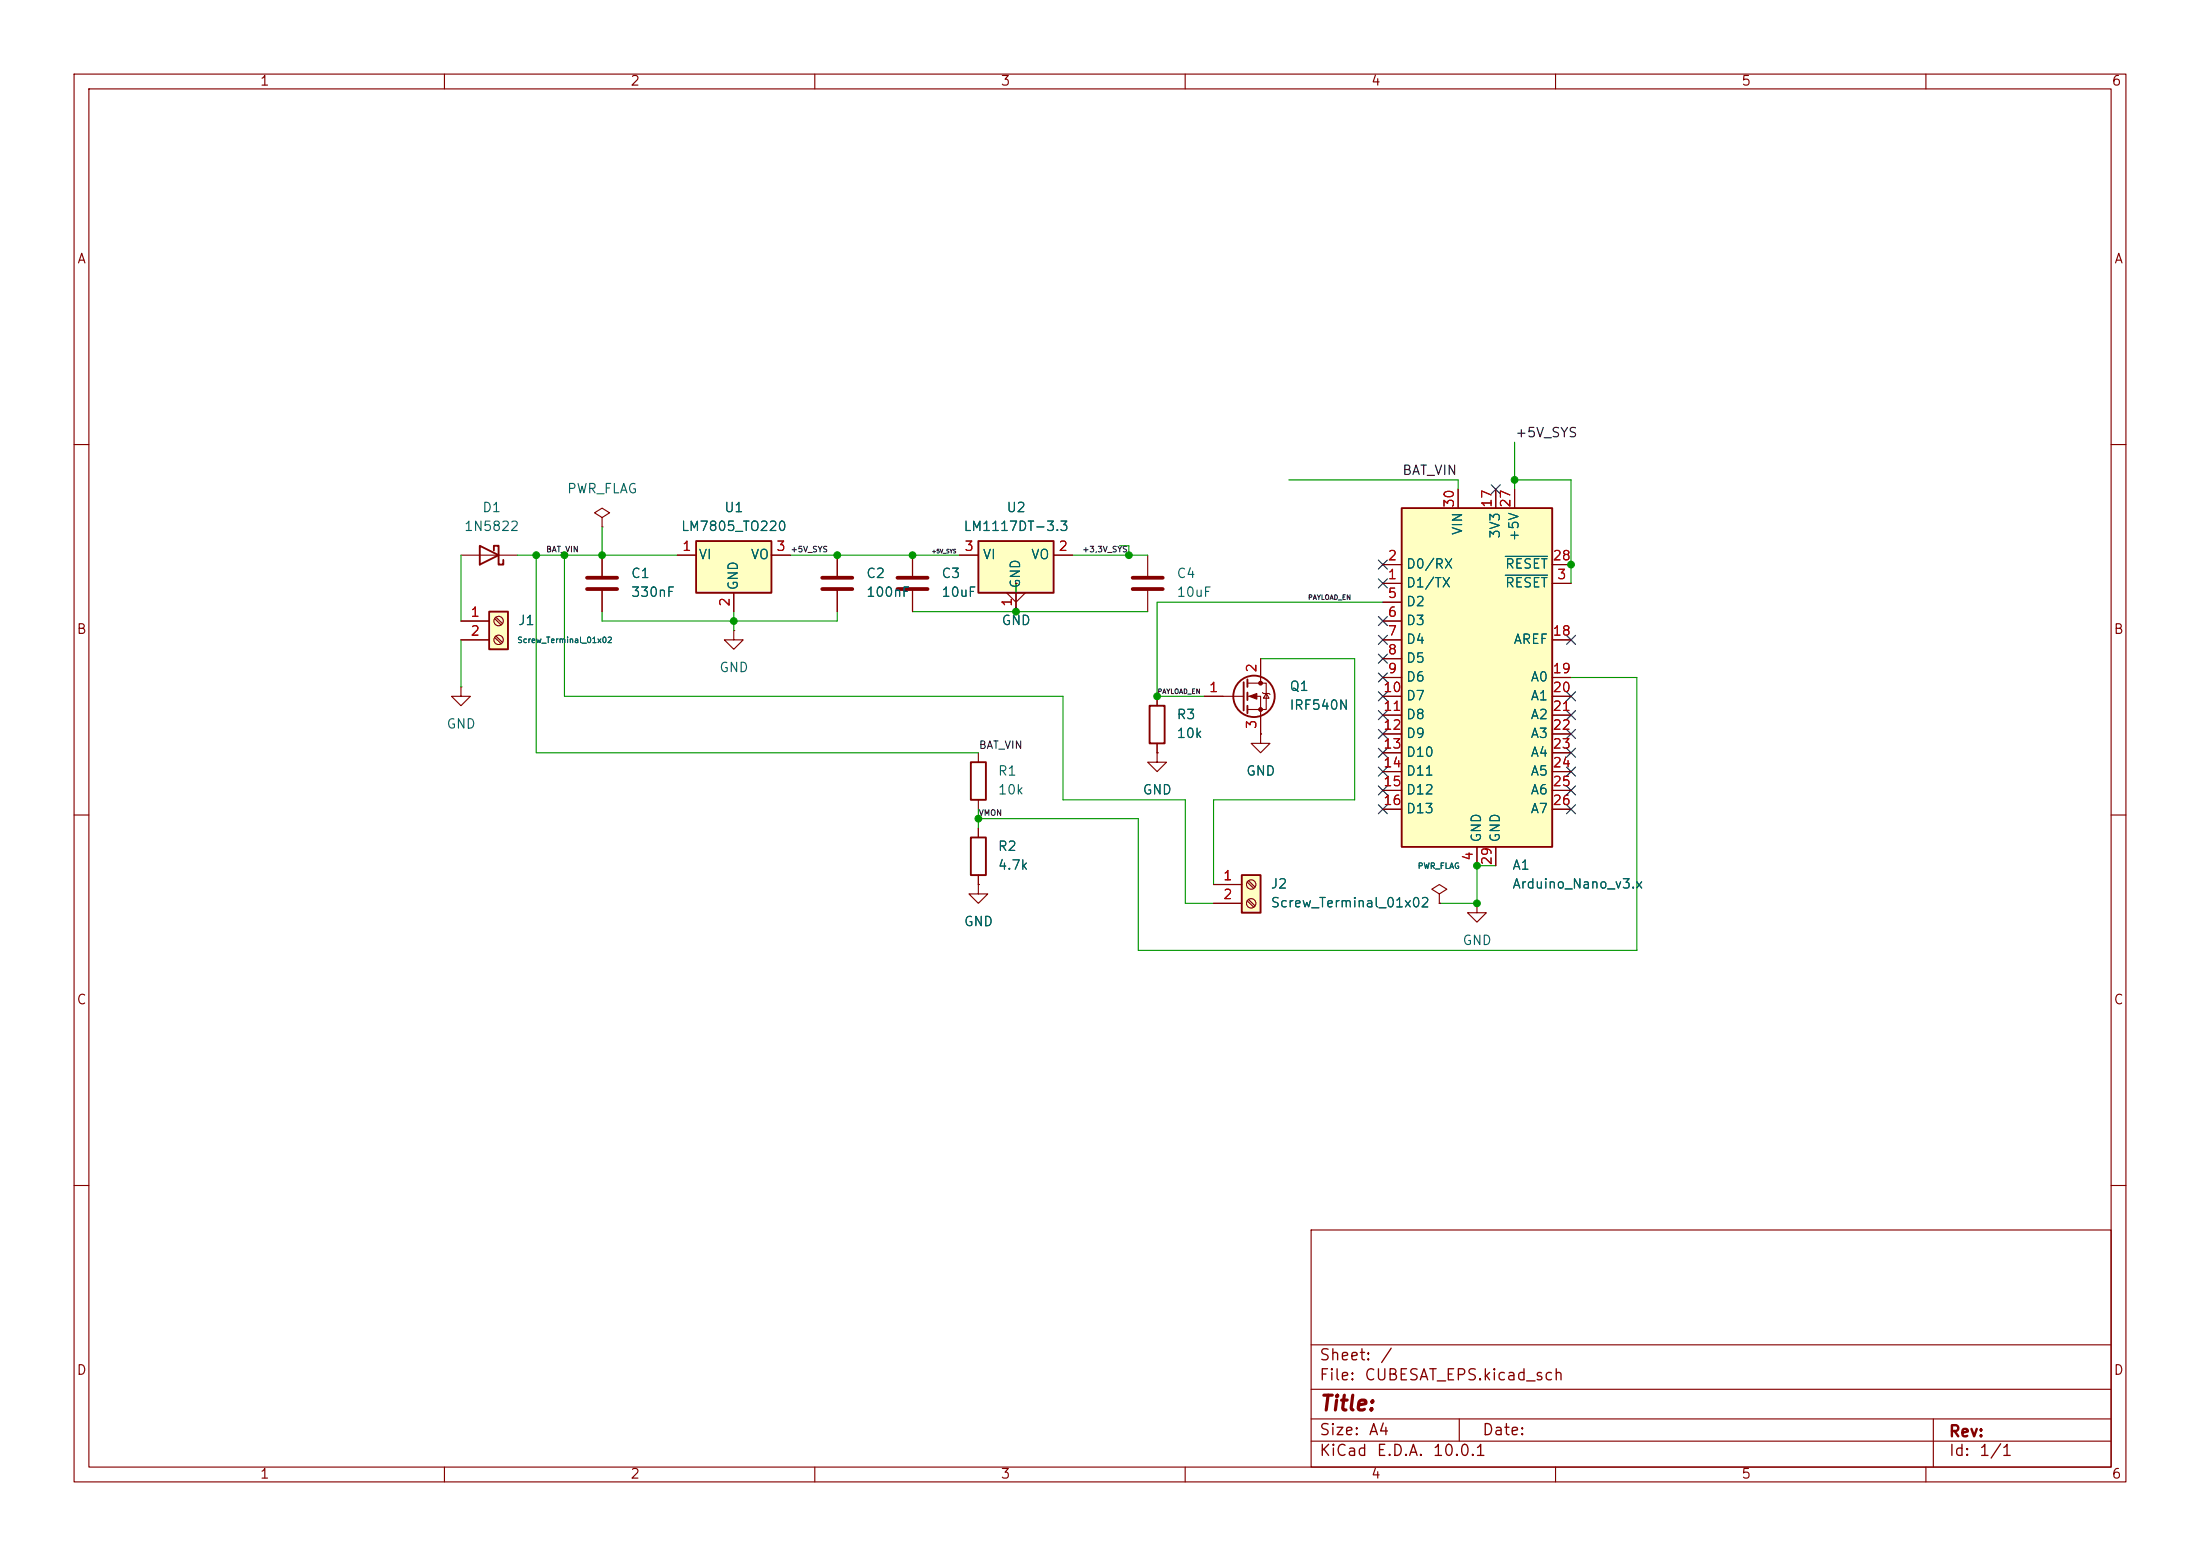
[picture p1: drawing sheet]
<svg xmlns="http://www.w3.org/2000/svg" width="297mm" height="210mm" viewBox="0 0 297 210" stroke-linecap="round" stroke-linejoin="round" font-family="sans-serif">
<g fill="none" stroke="#840000" stroke-width=".15">
<path d="M10 10h277v190h-277zM12 12h273v186h-273zM60 10v2M110 10v2M160 10v2M210 10v2M260 10v2M10 60h2M285 60h2M10 110h2M285 110h2M10 160h2"/>
<path d="M177 166h108v32h-108zM285 160h2M60 198v2M110 198v2M160 198v2M177 194.5h108M177 191.5h108M177 187.5h108M177 181.5h108M197 191.5v3M210 198v2M260 198v2"/>
<path d="M261 191.5v6.5"/>
</g>
<path d="M132.1 73h10.1v7h-10.1z" fill="#ffffc2"/>
<path d="M64.8 73.7l2.5 1.2-2.5 1.3zM66.7 74.3v-.6h.6v2.5h.6v-.6M132.1 73h10.1v7h-10.1z" fill="none" stroke="#840000" stroke-width=".25"/>
<path d="M62.2 74.9h7.6M81.3 69.9l1-.7-1-.6-1 .6 1 .7v1.2M81.3 71.1h.1M129.5 74.9h2.6M142.2 74.9h2.6M137.2 80v2.6" fill="none" stroke="#840000" stroke-width=".15"/>
<path d="M189.2 68.6h20.3v45.7h-20.3z" fill="#ffffc2"/>
<path d="M189.2 68.6h20.3v45.7h-20.3z" fill="none" stroke="#840000" stroke-width=".25"/>
<g fill="none" stroke="#840000" stroke-width=".15">
<path d="M186.7 78.7h2.5M186.7 76.2h2.5M196.8 66v2.6M201.9 66v2.6M204.5 66v2.6M209.5 78.7h2.6M209.5 76.2h2.6M186.7 81.3h2.5M186.7 83.8h2.5M186.7 86.4h2.5M186.7 88.9h2.5M186.7 91.4h2.5"/>
<path d="M186.7 94h2.5M186.7 96.5h2.5M186.7 99.1h2.5M209.5 86.4h2.6M209.5 91.4h2.6M209.5 94h2.6M209.5 96.5h2.6M209.5 99.1h2.6M186.7 101.6h2.5M186.7 104.1h2.5M186.7 106.7h2.5M186.7 109.2h2.5"/>
<path d="M199.4 114.3v2.5M201.9 114.3v2.5M209.5 101.6h2.6M209.5 104.1h2.6M209.5 106.7h2.6M209.5 109.2h2.6"/>
</g>
<path d="M203.2 77.6h5.7M203.2 75.1h5.7" fill="none" stroke="#006464" stroke-width=".15"/>
<path d="M94 73h10.1v7h-10.1z" fill="#ffffc2"/>
<path d="M94 73h10.1v7h-10.1z" fill="none" stroke="#840000" stroke-width=".25"/>
<g fill="none" stroke="#840000" stroke-width=".15">
<path d="M81.3 74.9v2.8M81.3 79.8v2.8M91.4 74.9h2.6M104.1 74.9h2.6M154.9 74.9v2.8M154.9 79.8v2.8M62.2 92.7v1.3h1.3l-1.3 1.3-1.2-1.3h1.2M62.2 92.7h.1M99.1 85.1v1.3h1.2l-1.2 1.2-1.3-1.2h1.3M99.1 85.1h.1M99.1 80v2.6M194.3 120.7l1-.7-1-.6-1 .6 1 .7v1.2"/>
<path d="M194.3 121.9h.1M199.4 121.9v1.3h1.3l-1.3 1.3-1.3-1.3h1.3M199.4 121.9h.1"/>
</g>
<path d="M79.2 78h4.1M79.2 79.5h4.1M152.9 78h4.1M152.9 79.5h4.1" fill="none" stroke="#840000" stroke-width=".51"/>
<path d="M167.6 118.1h2.6v5.1h-2.6z" fill="#ffffc2"/>
<path d="M167.6 118.1h2.6v5.1h-2.6z" fill="none" stroke="#840000" stroke-width=".25"/>
<g fill="none" stroke="#840000" stroke-width=".15">
<path d="M163.8 119.4h3.8M168.4 119l.8 .9M168.6 118.9l.8 .8M163.8 121.9h3.8M168.4 121.6l.8 .8M168.6 121.4l.8 .9"/>
<circle cx="168.9" cy="119.4" r=".63"/>
<circle cx="168.9" cy="121.9" r=".63"/>
</g>
<path d="M66 82.6h2.6v5h-2.6z" fill="#ffffc2"/>
<g fill="none" stroke="#840000" stroke-width=".25">
<path d="M66 82.6h2.6v5h-2.6zM155.2 95.3h2v5h-2zM167.9 92.1v3.8M168.4 91.7v1M168.4 93.5v1M168.4 95.3v1M131.1 113h2v5.1h-2zM131.1 102.9h2v5.1h-2z"/>
<circle cx="169.3" cy="94" r="2.79"/>
</g>
<g fill="none" stroke="#840000" stroke-width=".15">
<path d="M81.3 74.9v2.8M81.3 79.8v2.8M91.4 74.9h2.6M104.1 74.9h2.6M113 74.9v2.8M113 79.8v2.8M123.2 74.9v2.8M123.2 79.8v2.8M129.5 74.9h2.6M137.2 78.7v1.3h1.2l-1.2 1.3-1.3-1.3h1.3v2.6M137.2 78.7h.1M142.2 74.9h2.6"/>
<path d="M186.7 78.7h2.5M186.7 76.2h2.5M196.8 66v2.6M201.9 66v2.6M204.5 66v2.6M209.5 78.7h2.6M209.5 76.2h2.6M62.2 83.8h3.8M62.2 86.4h3.8M66.8 83.5l.8 .8M66.8 86l.8 .9M67 83.3l.8 .9"/>
<path d="M67 85.9l.8 .8M99.1 80v2.6M156.2 94v1.3M162.6 94h5.3M168.4 92.2h2.5v3.6h-2.5M168.4 94h1.8v5.1M170.2 99.1v1.2h1.2l-1.2 1.3-1.3-1.3h1.3M170.2 99.1h.1M170.2 88.9v3.3M170.4 93.5l.2 .1h.7l.1 .1M170.9 93.6l.4 .6h-.7zM186.7 83.8h2.5"/>
<path d="M186.7 86.4h2.5M186.7 94h2.5M186.7 81.3h2.5M186.7 88.9h2.5M186.7 91.4h2.5M186.7 96.5h2.5M186.7 99.1h2.5M209.5 86.4h2.6M209.5 94h2.6M209.5 91.4h2.6M209.5 96.5h2.6M209.5 99.1h2.6"/>
<path d="M132.1 119.4v1.3h1.2l-1.2 1.2-1.3-1.2h1.3M132.1 119.4h.1M132.1 101.6v1.3M132.1 108v1.2M132.1 111.8v1.2M132.1 118.1v1.3M156.2 101.6v1.3h1.3l-1.3 1.2-1.3-1.2h1.3M156.2 101.6h.1M156.2 100.3v1.3M163.8 119.4h3.8M186.7 101.6h2.5M186.7 104.1h2.5"/>
<path d="M186.7 106.7h2.5M186.7 109.2h2.5M199.4 114.3v2.5M201.9 114.3v2.5M209.5 101.6h2.6M209.5 104.1h2.6M209.5 106.7h2.6M209.5 109.2h2.6M163.8 121.9h3.8M194.3 121.9h.1"/>
<circle cx="67.3" cy="83.8" r=".63"/>
<circle cx="67.3" cy="86.4" r=".63"/>
</g>
<path d="M111 78h4.1M111 79.5h4.1M121.2 78h4M121.2 79.5h4" fill="none" stroke="#840000" stroke-width=".51"/>
<g fill="#840000" stroke="#840000" stroke-width=".15">
<path d="M168.7 94l1-.4v.8z"/>
<circle cx="170.2" cy="92.2" r=".25"/>
<circle cx="170.2" cy="95.8" r=".25"/>
</g>
<g fill="none" stroke="#009600" stroke-width=".15">
<path d="M204.5 59.7v6.3M62.2 74.9v8.9M69.8 74.9h21.6M72.4 74.9v26.7h59.7M76.2 74.9v19.1h67.3v14h16.5v13.9h3.8M81.3 71.1v3.8M106.7 74.9h22.8M137.2 78.7v3.9M144.8 74.9h10.1M151.1 73.7h1.3v1.2M174 64.8h22.8v1.2M204.5 64.8h7.6v13.9"/>
<path d="M62.2 86.4v6.3M81.3 82.6v1.2h31.7v-1.2M99.1 82.6v2.5M123.2 82.6h31.7M170.2 88.9h12.7v19.1h-19.1v11.4M186.7 81.3h-30.5v12.7h6.4M212.1 91.4h8.9v36.9h-67.3v-17.8h-21.6M132.1 109.2v2.6M201.9 116.8h-2.5v5.1h-5.1"/>
</g>
<g fill="none" stroke="#000084" stroke-width=".15">
<path d="M186.1 78.1l1.2 1.2M186.1 75.6l1.2 1.2M187.3 78.1l-1.2 1.2M187.3 75.6l-1.2 1.2M201.3 65.4l1.2 1.2M202.5 65.4l-1.2 1.2M186.1 98.5l1.2 1.2M186.1 90.8l1.2 1.2M186.1 88.3l1.2 1.2M186.1 95.9l1.2 1.2M186.1 85.8l1.2 1.2M186.1 93.4l1.2 1.2"/>
<path d="M186.1 83.2l1.2 1.2M187.3 98.5l-1.2 1.2M187.3 90.8l-1.2 1.2M187.3 88.3l-1.2 1.2M187.3 95.9l-1.2 1.2M187.3 85.8l-1.2 1.2M187.3 93.4l-1.2 1.2M187.3 83.2l-1.2 1.2M211.5 98.5l1.2 1.2M211.5 93.4l1.2 1.2M211.5 85.8l1.2 1.2M211.5 95.9l1.2 1.2"/>
<path d="M212.7 98.5l-1.2 1.2M212.7 93.4l-1.2 1.2M212.7 85.8l-1.2 1.2M212.7 95.9l-1.2 1.2M186.1 108.6l1.2 1.2M186.1 103.5l1.2 1.2M186.1 106.1l1.2 1.2M186.1 101l1.2 1.2M187.3 108.6l-1.2 1.2M187.3 103.5l-1.2 1.2M187.3 106.1l-1.2 1.2M187.3 101l-1.2 1.2"/>
<path d="M211.5 108.6l1.2 1.2M211.5 106.1l1.2 1.2M211.5 103.5l1.2 1.2M211.5 101l1.2 1.2M212.7 108.6l-1.2 1.2M212.7 106.1l-1.2 1.2M212.7 103.5l-1.2 1.2M212.7 101l-1.2 1.2"/>
</g>
<path d="M203.2 77.6h5.7M203.2 75.1h5.7" fill="none" stroke="#006464" stroke-width=".15"/>
<g fill="#009600" stroke="#009600" stroke-width=".14">
<circle cx="137.2" cy="82.6" r=".46"/>
<circle cx="152.4" cy="74.9" r=".46"/>
<circle cx="132.1" cy="110.5" r=".46"/>
<circle cx="156.2" cy="94" r=".46"/>
<circle cx="199.4" cy="121.9" r=".46"/>
<circle cx="204.5" cy="64.8" r=".46"/>
<circle cx="212.1" cy="76.2" r=".46"/>
<circle cx="199.4" cy="116.8" r=".46"/>
<circle cx="123.2" cy="74.9" r=".46"/>
<circle cx="76.2" cy="74.9" r=".46"/>
<circle cx="81.3" cy="74.9" r=".46"/>
<circle cx="99.1" cy="83.8" r=".46"/>
<circle cx="72.4" cy="74.9" r=".46"/>
<circle cx="113" cy="74.9" r=".46"/>
</g>
<text font-size="2" fill="#840000" x="178" y="190.9">Title:</text>
<g font-size="1.5" fill="#840000">
<text x="178" y="184">Sheet:</text>
<text x="186.2" y="184">/</text>
<text x="178" y="186.7">File:</text>
<text x="184.1" y="186.7">CUBESAT_EPS.kicad_sch</text>
<text x="178" y="196.9">KiCad</text>
<text x="178" y="194.1">Size:</text>
<text x="184.7" y="194.1">A4</text>
<text x="185.7" y="196.9">E.D.A.</text>
<text x="193.3" y="196.9">10.0.1</text>
<text x="200" y="194.1">Date:</text>
<text x="263" y="194.3">Rev:</text>
<text x="263" y="196.9">Id:</text>
<text x="267.1" y="196.9">1/1</text>
</g>
<g font-size="1.3" fill="#840000">
<text x="35" y="11.9">1</text>
<text x="85" y="11.9">2</text>
<text x="135" y="11.9">3</text>
<text x="185" y="11.9">4</text>
<text x="235" y="11.9">5</text>
<text x="285" y="11.9">6</text>
<text x="10.3" y="35.9">A</text>
<text x="285.3" y="35.9">A</text>
<text x="10.3" y="85.9">B</text>
<text x="285.3" y="85.9">B</text>
<text x="10.3" y="135.9">C</text>
<text x="285.3" y="135.9">C</text>
<text x="10.3" y="185.9">D</text>
<text x="285.3" y="185.9">D</text>
<text x="35" y="199.9">1</text>
<text x="85" y="199.9">2</text>
<text x="135" y="199.9">3</text>
<text x="185" y="199.9">4</text>
<text x="235" y="199.9">5</text>
<text x="285" y="199.9">6</text>
</g>
<g font-size="1.3" fill="#0f0f0f">
<text x="204.5" y="59.3">+5V_SYS</text>
<text x="189.2" y="64.4">BAT_VIN</text>
</g>
<g font-size="1.3" fill="#006464">
<text x="62.6" y="72">1N5822</text>
<text x="65" y="69.4">D1</text>
<text x="76.5" y="66.9">PWR_FLAG</text>
<text x="91.9" y="72">LM7805_TO220</text>
<text x="97.7" y="69.4">U1</text>
<text x="130" y="72">LM1117DT-3.3</text>
<text x="135.8" y="69.4">U2</text>
<text x="94.2" y="75.8">VI</text>
<text x="101.3" y="75.8">VO</text>
<text x="132.6" y="75.8">VI</text>
<text x="139.1" y="75.8">VO</text>
<text x="189.7" y="77.1">D0/RX</text>
<text x="197.7" y="72.3" transform="rotate(-90 197.7 72.3)">VIN</text>
<text x="202.8" y="72.8" transform="rotate(-90 202.8 72.8)">3V3</text>
<text x="203.1" y="77.1">RESET</text>
<text x="205.3" y="73.2" transform="rotate(-90 205.3 73.2)">+5V</text>
<text x="85.1" y="78.3">C1</text>
<text x="85.1" y="80.9">330nF</text>
<text x="99.9" y="79.8" transform="rotate(-90 99.9 79.8)">GND</text>
<text x="116.8" y="78.3">C2</text>
<text x="116.8" y="80.9">100nF</text>
<text x="127" y="78.3">C3</text>
<text x="127" y="80.9">10uF</text>
<text x="138" y="79.5" transform="rotate(-90 138 79.5)">GND</text>
<text x="158.8" y="78.3">C4</text>
<text x="158.8" y="80.9">10uF</text>
<text x="189.7" y="79.6">D1/TX</text>
<text x="189.7" y="82.1">D2</text>
<text x="203.1" y="79.6">RESET</text>
<text x="69.9" y="84.7">J1</text>
<text x="135.1" y="84.7">GND</text>
<text x="189.7" y="84.7">D3</text>
<text x="189.7" y="87.2">D4</text>
<text x="189.7" y="89.8">D5</text>
<text x="204.2" y="87.2">AREF</text>
<text x="97" y="91">GND</text>
<text x="174" y="93.6">Q1</text>
<text x="189.7" y="92.3">D6</text>
<text x="189.7" y="94.8">D7</text>
<text x="206.5" y="92.3">A0</text>
<text x="206.5" y="94.8">A1</text>
<text x="60.2" y="98.7">GND</text>
<text x="158.8" y="97.4">R3</text>
<text x="158.8" y="99.9">10k</text>
<text x="174" y="96.1">IRF540N</text>
<text x="189.7" y="97.4">D8</text>
<text x="189.7" y="99.9">D9</text>
<text x="206.5" y="97.4">A2</text>
<text x="206.5" y="99.9">A3</text>
<text x="134.6" y="105">R1</text>
<text x="134.6" y="107.5">10k</text>
<text x="154.2" y="107.5">GND</text>
<text x="168.1" y="105">GND</text>
<text x="189.7" y="102.5">D10</text>
<text x="189.7" y="105">D11</text>
<text x="189.7" y="107.5">D12</text>
<text x="206.5" y="102.5">A4</text>
<text x="206.5" y="105">A5</text>
<text x="206.5" y="107.5">A6</text>
<text x="189.7" y="110.1">D13</text>
<text x="200.3" y="113.8" transform="rotate(-90 200.3 113.8)">GND</text>
<text x="202.8" y="113.8" transform="rotate(-90 202.8 113.8)">GND</text>
<text x="206.5" y="110.1">A7</text>
<text x="134.6" y="115.2">R2</text>
<text x="134.6" y="117.7">4.7k</text>
<text x="204.1" y="117.7">A1</text>
<text x="130" y="125.3">GND</text>
<text x="171.5" y="120.2">J2</text>
<text x="171.5" y="122.8">Screw_Terminal_01x02</text>
<text x="204.1" y="120.2">Arduino_Nano_v3.x</text>
<text x="197.4" y="127.9">GND</text>
</g>
<g font-size="1.3" fill="#a90000">
<text x="196.6" y="68.6" transform="rotate(-90 196.6 68.6)">30</text>
<text x="201.7" y="68.6" transform="rotate(-90 201.7 68.6)">17</text>
<text x="204.2" y="68.6" transform="rotate(-90 204.2 68.6)">27</text>
<text x="92" y="74.7">1</text>
<text x="104.7" y="74.7">3</text>
<text x="130.1" y="74.7">3</text>
<text x="142.8" y="74.7">2</text>
<text x="187.3" y="75.9">2</text>
<text x="209.5" y="75.9">28</text>
<text x="63.4" y="83.6">1</text>
<text x="98.8" y="82" transform="rotate(-90 98.8 82)">2</text>
<text x="136.9" y="82" transform="rotate(-90 136.9 82)">1</text>
<text x="187.3" y="78.5">1</text>
<text x="187.3" y="81">5</text>
<text x="187.3" y="83.6">6</text>
<text x="210.1" y="78.5">3</text>
<text x="63.4" y="86.1">2</text>
<text x="187.3" y="86.1">7</text>
<text x="187.3" y="88.6">8</text>
<text x="209.5" y="86.1">18</text>
<text x="163.1" y="93.7">1</text>
<text x="169.9" y="90.9" transform="rotate(-90 169.9 90.9)">2</text>
<text x="186.6" y="93.7">10</text>
<text x="187.3" y="91.2">9</text>
<text x="209.5" y="91.2">19</text>
<text x="209.5" y="93.7">20</text>
<text x="169.9" y="98.5" transform="rotate(-90 169.9 98.5)">3</text>
<text x="186.6" y="96.3">11</text>
<text x="186.6" y="98.8">12</text>
<text x="186.6" y="101.3">13</text>
<text x="209.5" y="96.3">21</text>
<text x="209.5" y="98.8">22</text>
<text x="209.5" y="101.3">23</text>
<text x="186.6" y="103.9">14</text>
<text x="186.6" y="106.4">15</text>
<text x="209.5" y="103.9">24</text>
<text x="209.5" y="106.4">25</text>
<text x="186.6" y="109">16</text>
<text x="209.5" y="109">26</text>
<text x="165" y="119.1">1</text>
<text x="199.1" y="116.3" transform="rotate(-90 199.1 116.3)">4</text>
<text x="201.7" y="116.9" transform="rotate(-90 201.7 116.9)">29</text>
<text x="165" y="121.7">2</text>
</g>
<text font-size="1" fill="#0f0f0f" x="132.1" y="101.3">BAT_VIN</text>
<g font-size=".8" fill="#0f0f0f">
<text x="73.7" y="74.7">BAT_VIN</text>
<text x="106.7" y="74.7">+5V_SYS</text>
<text x="146" y="74.7">+3,3V_SYS</text>
<text x="132.1" y="110.3">VMON</text>
</g>
<g font-size=".8" fill="#006464">
<text x="69.8" y="87">Screw_Terminal_01x02</text>
<text x="191.3" y="117.4">PWR_FLAG</text>
</g>
<g font-size=".6" fill="#0f0f0f">
<text x="176.5" y="81.1">PAYLOAD_EN</text>
<text x="156.2" y="93.8">PAYLOAD_EN</text>
</g>
<text font-size=".5" fill="#0f0f0f" x="125.7" y="74.8">+5V_SYS</text>
</svg>
